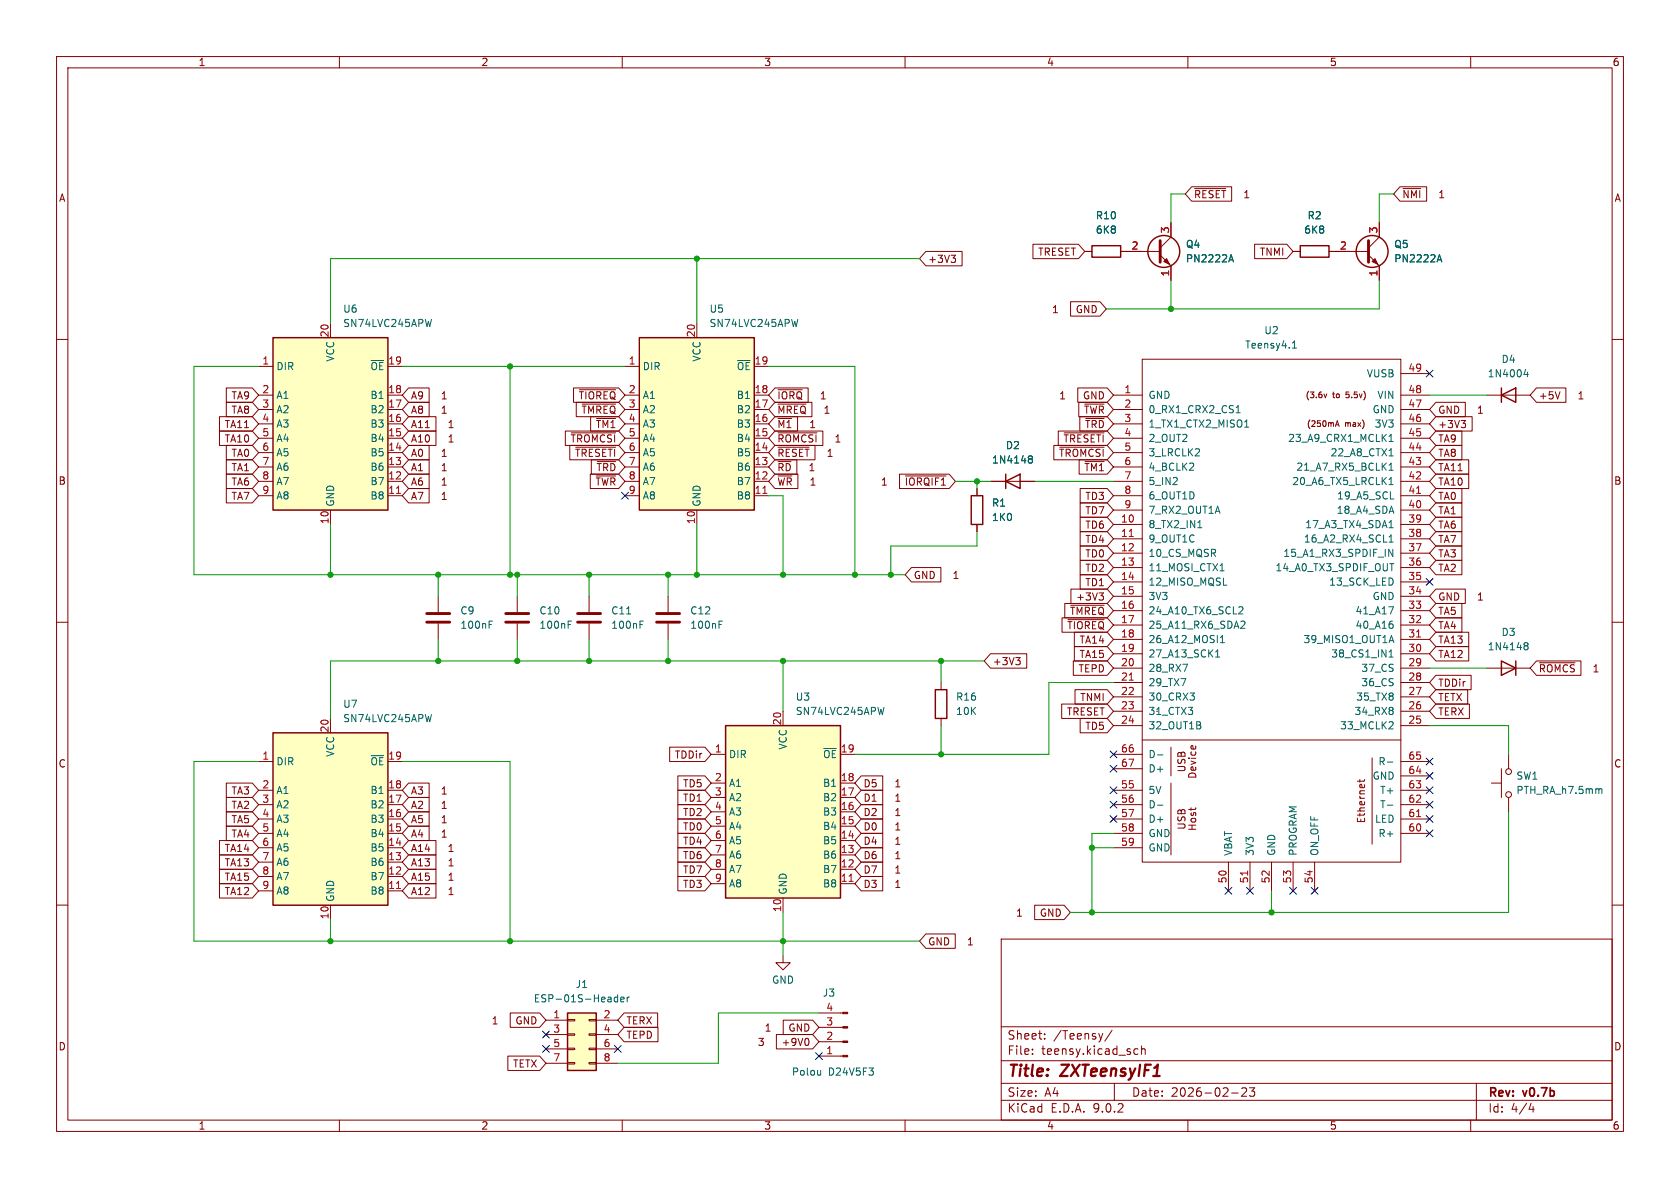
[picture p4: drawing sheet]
<svg xmlns="http://www.w3.org/2000/svg" width="297mm" height="210mm" viewBox="0 0 297 210" stroke-linecap="round" stroke-linejoin="round" font-family="sans-serif">
<g fill="none" stroke="#840000" stroke-width=".18">
<path d="M10 10h277v190h-277zM12 12h273v186h-273zM60 10v2M110 10v2M160 10v2M210 10v2M260 10v2M10 60h2M285 60h2M10 110h2M91.4 105.4v2.8M91.4 110.2v2.8"/>
<path d="M118.1 105.4v2.8M118.1 110.2v2.8M285 110h2M10 160h2M177 166h108v32h-108zM285 160h2M60 198v2M110 198v2M160 198v2M177 194.5h108M177 191.5h108M177 187.5h108"/>
<path d="M177 181.5h108M182.5 186.3v.1M182.5 185.5v.1M184.7 183.6v.1M184.7 182.8v.1M196.6 182.1l-1.3 2M197 191.5v3M200.6 186.3h.6M200.6 185.5h.6M201.8 185.5l.2-.1 .4 .1 .1 .9M201.8 184.9v1.5M210 198v2"/>
<path d="M217.7 193.2h1.2M219.5 192.4l.6-.1 .2 .1 .1 .3-.9 1.1h.9M220.9 192.3h.9l-.5 .6 .4 .1v.7l-.2 .1h-.4l-.2-.1M260 198v2M261 191.5v6.5M270.7 195l-.4 1.1h.9M271 195.6v1"/>
</g>
<path d="M89.4 108.5h4.1M89.4 110h4.1M116.1 108.5h4M116.1 110h4" fill="none" stroke="#840000" stroke-width=".51"/>
<path d="M100.4 110.4h.5M100.4 109.8h.6M127.1 110.4h.4M127.1 109.8h.6" fill="none" stroke="#006464" stroke-width=".18"/>
<path d="M128.3 128.3h20.3v30.5h-20.3z" fill="#ffffc2"/>
<path d="M265.4 69.9l2.6-1.3v2.5zM265.4 68.6v2.5M128.3 128.3h20.3v30.5h-20.3z" fill="none" stroke="#840000" stroke-width=".25"/>
<g fill="none" stroke="#840000" stroke-width=".18">
<path d="M262.9 69.9h7.6M77.5 105.4v2.8M77.5 110.2v2.8M125.7 133.4h2.6M125.7 138.4h2.6M138.4 125.7v2.6M148.6 133.4h2.5M148.6 138.4h2.5M125.7 141h2.6M125.7 143.5h2.6M125.7 146.1h2.6M125.7 148.6h2.6"/>
<path d="M125.7 151.1h2.6M125.7 153.7h2.6M125.7 156.2h2.6M138.4 158.8v2.5M148.6 141h2.5M148.6 143.5h2.5M148.6 146.1h2.5M148.6 148.6h2.5M148.6 151.1h2.5M148.6 153.7h2.5M148.6 156.2h2.5M138.4 168.9v1.3h1.3l-1.3 1.3-1.2-1.3h1.2"/>
<path d="M144.8 179.1h4.2M144.8 186.7h4.2M144.8 184.2h4.2M144.8 181.6h4.2"/>
</g>
<path d="M150.1 155.8h.7" fill="none" stroke="#a90000" stroke-width=".18"/>
<path d="M269.7 65.3l-.3 .9h.8M270 65.8v.8M86.5 110.4h.4M86.5 109.8h.6M156.3 125l-.3 1.3M145.1 189.2v.9M145.1 189.9l-.2 .2" fill="none" stroke="#006464" stroke-width=".18"/>
<path d="M75.4 108.5h4.1M75.4 110h4.1" fill="none" stroke="#840000" stroke-width=".51"/>
<g fill="#840000" stroke="#840000" stroke-width=".18">
<path d="M149 186.6h.9v.2h-.9z"/>
<path d="M149 184h.9v.3h-.9z"/>
<path d="M149 181.5h.9v.2h-.9z"/>
<path d="M149 178.9h.9v.3h-.9z"/>
</g>
<path d="M48.3 129.5h20.3v30.5h-20.3z" fill="#ffffc2"/>
<g fill="none" stroke="#840000" stroke-width=".25">
<path d="M193 43.4h5.1v2.1h-5.1zM229.9 43.4h5v2.1h-5zM265.4 116.8l2.6 1.3-2.6 1.3zM268 116.8v2.6M48.3 129.5h20.3v30.5h-20.3zM165.4 121.9h2v5.1h-2z"/>
<circle cx="205.7" cy="44.4" r="2.82"/>
</g>
<g fill="none" stroke="#840000" stroke-width=".18">
<path d="M207 39.4v2.5l-1.9 1.9M191.8 44.5h1.2M198.1 44.5h7M205.1 45.1l1.9 1.9v2.5M228.6 44.5h1.3M234.9 44.5h1.3M196.8 69.9h5.1M196.8 72.4h5.1M196.8 74.9h5.1M196.8 77.5h5.1M201.9 63.5h45.7v88.9h-45.7zM234.6 69.6l-.3 .7"/>
<path d="M236.1 75.4l.3-1 .4 1M236.2 75.1h.5M247.6 66h5.1M247.6 69.9h5.1M247.6 72.4h5.1M247.6 74.9h5.1M247.6 77.5h5.1M196.8 80h5.1M196.8 82.6h5.1M196.8 85.1h5.1M196.8 87.6h5.1M196.8 90.2h5.1"/>
<path d="M196.8 92.7h5.1M196.8 95.3h5.1M196.8 97.8h5.1M247.6 80h5.1M247.6 82.6h5.1M247.6 85.1h5.1M247.6 87.6h5.1M247.6 90.2h5.1M247.6 92.7h5.1M247.6 95.3h5.1M247.6 97.8h5.1M104.1 105.4v2.8"/>
<path d="M104.1 110.2v2.8M196.8 100.3h5.1M196.8 102.9h5.1M196.8 105.4h5.1M196.8 108h5.1M196.8 110.5h5.1M196.8 113h5.1M196.8 115.6h5.1M196.8 118.1h5.1M247.6 100.3h5.1M247.6 102.9h5.1M247.6 105.4h5.1"/>
<path d="M247.6 108h5.1M247.6 110.5h5.1M247.6 113h5.1M247.6 115.6h5.1M247.6 118.1h5.1M262.9 118.1h7.6M45.7 134.6h2.6M45.7 139.7h2.6M58.4 127v2.5M68.6 134.6h2.5M68.6 139.7h2.5M166.4 120.7v1.2"/>
<path d="M166.4 127v1.3M196.8 139.7h5.1M196.8 120.7h5.1M196.8 123.2h5.1M196.8 125.7h5.1M196.8 128.3h5.1M196.8 133.4h5.1M196.8 135.9h5.1M201.9 130.8h45.7M207 132.1v5.1M207 138.4v12.7M210.6 131.9l.3-.1 .1 .6"/>
<path d="M240.4 137.8v.5M241.2 137.8l-.1 .3h-1.1M242.6 134v15.2M247.6 134.6h5.1M247.6 139.7h5.1M247.6 120.7h5.1M247.6 123.2h5.1M247.6 125.7h5.1M247.6 128.3h5.1M247.6 137.2h5.1M45.7 142.2h2.6M45.7 144.8h2.6"/>
<path d="M45.7 147.3h2.6M45.7 149.9h2.6M45.7 152.4h2.6M45.7 154.9h2.6M45.7 157.5h2.6M68.6 142.2h2.5M68.6 144.8h2.5M68.6 147.3h2.5M68.6 149.9h2.5M68.6 152.4h2.5M68.6 154.9h2.5M68.6 157.5h2.5"/>
<path d="M196.8 142.2h5.1M196.8 144.8h5.1M196.8 147.3h5.1M196.8 149.9h5.1M217.2 152.4v5.1M221 152.4v5.1M224.8 152.4v5.1M228.6 152.4v5.1M232.4 152.4v5.1M247.6 142.2h5.1M247.6 144.8h5.1M247.6 147.3h5.1"/>
<path d="M58.4 160v2.6"/>
</g>
<path d="M199.6 94.8h.8M250.4 87.2h.8M250.4 112.6h.8M199.6 120.2h.8M70.1 157.1h.7M220.6 154v.7M250.4 144.4h.8" fill="none" stroke="#a90000" stroke-width=".18"/>
<g fill="none" stroke="#006464" stroke-width=".18">
<path d="M217.3 45.9h.6M217.6 45l.5 1.3M218.5 73h.8M218.6 72l.3-.3v1.3M220 75.5h.8M228.5 61.5h.7M228.5 60.6l.3-.3v1.2M245.6 78h.7M245.6 77.1l.3-.3v1.2M211.8 93.3h.7M245.5 97.1l.7 1.3v-1.3M245.6 93.3h.7"/>
<path d="M245.6 84.8l.3-.4v1.3M245.6 82.2l.3-.3v1.2M245.6 94.9l.3-.3v1.2M245.6 80.6h.7M245.6 83.1h.7M245.6 85.7h.7M245.6 95.8h.7M245.7 99.6h.7M245.8 88.2h.6M245.8 92.2l.1-.2v1.3M110.8 108.5h.7M113.1 110.4h.5"/>
<path d="M113.1 109.8h.6M209.1 117.4h.8l-.5 1.3M214.9 116.1h.7M214.9 115.2l.4-.3v1.2M215.7 100.9h.7M215.7 113.6h.8M215.7 112.7l.4-.4v1.3M219.2 107.3h.4l.1 .3-.7 .9h.7M219.6 109.8l.4 .1 .1 .3-.8 .9h.8M245.5 107.3h.9l-.6 1.2M245.6 116.1h.7M245.6 115.2l.3-.3v1.2"/>
<path d="M245.7 113.2h.6M246 112.3l.4 1.3M246.2 110.3l.1 .2-.1 .5M269.5 113.7l.4-.1 .2 .1v.2l-.2 .3M269.5 114.1l.2 .1M269.7 114.2h.2M269.7 114.2h-.2M269.9 114.2l.2 .2v.4l-.2 .1-.4-.1M76.3 126.3l-.3 1.3M204.6 133.4h1M245.3 134.7h.9M246.2 127.6l.1 .2-.1 .3-.7 .7h.8"/>
<path d="M204.6 142.3h1M245.3 142.3h.9"/>
</g>
<path d="M205.1 42.5v3.9M102.1 108.5h4.1M102.1 110h4.1" fill="none" stroke="#840000" stroke-width=".51"/>
<path d="M205.7 46.2l.5-.5 .6 1z" fill="#840000" stroke="#840000" stroke-width=".18"/>
<path d="M100.3 179.1h5.1v10.1h-5.1z" fill="#ffffc2"/>
<path d="M100.3 179.1h5.1v10.1h-5.1z" fill="none" stroke="#840000" stroke-width=".25"/>
<g fill="none" stroke="#840000" stroke-width=".18">
<path d="M96.5 180.3h3.8M96.5 182.9h3.8M96.5 185.4h3.8M96.5 188h3.8M100.3 180.2h1.3v.3h-1.3zM100.3 182.8h1.3v.2h-1.3zM100.3 185.3h1.3v.2h-1.3zM100.3 187.8h1.3v.3h-1.3zM104.1 180.2h1.3v.3h-1.3zM104.1 182.8h1.3v.2h-1.3zM104.1 185.3h1.3v.2h-1.3zM104.1 187.8h1.3v.3h-1.3z"/>
<path d="M105.4 180.3h3.8M105.4 182.9h3.8M105.4 185.4h3.8M105.4 188h3.8"/>
</g>
<path d="M109.2 175.8v1.3M109.2 176.3h-.4l-.2 .2 .1 .5h.5M109.7 176.7l.6-.1v-.3h-.4l-.2 .1 .1 .6h.5M110.9 176.3v.8M111.2 176.3l-.3 .2" fill="none" stroke="#006464" stroke-width=".18"/>
<path d="M48.3 59.7h20.3v30.5h-20.3z" fill="#ffffc2"/>
<path d="M48.3 59.7h20.3v30.5h-20.3z" fill="none" stroke="#840000" stroke-width=".25"/>
<g fill="none" stroke="#840000" stroke-width=".18">
<path d="M58.4 57.2v2.5M45.7 64.8h2.6M45.7 69.9h2.6M45.7 72.4h2.6M45.7 74.9h2.6M45.7 77.5h2.6M68.6 64.8h2.5M68.6 69.9h2.5M68.6 72.4h2.5M68.6 74.9h2.5M68.6 77.5h2.5M45.7 80h2.6"/>
<path d="M45.7 82.6h2.6M45.7 85.1h2.6M45.7 87.6h2.6M58.4 90.2v2.5M68.6 80h2.5M68.6 82.6h2.5M68.6 85.1h2.5M68.6 87.6h2.5"/>
</g>
<path d="M70.1 87.2h.7" fill="none" stroke="#a90000" stroke-width=".18"/>
<path d="M76.3 56.5l-.3 1.2" fill="none" stroke="#006464" stroke-width=".18"/>
<path d="M113 59.7h20.3v30.5h-20.3z" fill="#ffffc2"/>
<g fill="none" stroke="#840000" stroke-width=".25">
<path d="M113 59.7h20.3v30.5h-20.3zM171.7 87.6h2v5.1h-2zM177.8 85.1l2.5-1.3v2.6zM177.8 83.8v2.6"/>
<circle cx="242.6" cy="44.4" r="2.82"/>
</g>
<g fill="none" stroke="#840000" stroke-width=".18">
<path d="M207 39.4v2.5M210.7 33h7v2.6h-7l-1.2-1.3zM211.2 33.3h5.5M243.8 39.4v2.5l-1.9 1.9M247.5 33h4.7v2.6h-4.7l-1.1-1.3zM248 33.3h3.2M123.2 57.2v2.5M163.7 44.4h6.4v2.6h-6.4l-1.1-1.3zM168.1 45.1h.8l-.4 .5M168.7 45.6l.2 .2v.3l-.2 .3M182.6 43.2h8.1l1.1 1.3-1.1 1.2h-8.1zM189.3 53.3h5.2l1.1 1.3-1.1 1.3h-5.2z"/>
<path d="M191.8 44.5h1.2M198.1 44.5h3.8M207 47v2.5M221.8 43.2h5.7l1.1 1.3-1.1 1.2h-5.7zM228.6 44.5h1.3M234.9 44.5h7M241.9 45.1l1.9 1.9v2.5M38.8 76.2h5.8l1.1 1.3-1.1 1.2h-5.8zM38.8 73.7h5.8l1.1 1.2-1.1 1.3h-5.8zM40 68.6h4.6l1.1 1.3-1.1 1.2h-4.6zM40 71.1h4.6l1.1 1.3-1.1 1.3h-4.6zM40 78.7h4.6l1.1 1.3-1.1 1.3h-4.6z"/>
<path d="M72.2 78.7h3.7v2.6h-3.7l-1.1-1.3zM72.2 76.2h4.9v2.5h-4.9l-1.1-1.2zM72.2 68.6h3.7v2.5h-3.7l-1.1-1.2zM72.2 71.1h3.7v2.6h-3.7l-1.1-1.3zM72.2 73.7h4.9v2.5h-4.9l-1.1-1.3zM99.9 76.2h9.5l1.1 1.3-1.1 1.2h-9.5zM100.7 78.7h8.7l1.1 1.3-1.1 1.3h-8.7zM101 76.5h7.8M101.4 68.6h8l1.1 1.3-1.1 1.2h-8zM101.8 79.1h7M101.9 71.1h7.5l1.1 1.3-1.1 1.3h-7.5zM102.4 68.9h6.4"/>
<path d="M102.9 71.4h5.9M104.4 73.7h5l1.1 1.2-1.1 1.3h-5zM105.5 74h3.3M110.5 64.8h2.5M110.5 69.9h2.5M110.5 72.4h2.5M110.5 74.9h2.5M110.5 77.5h2.5M133.3 64.8h2.6M133.3 69.9h2.6M133.3 72.4h2.6M133.3 74.9h2.6"/>
<path d="M133.3 77.5h2.6M137 68.6h5.9v2.5h-5.9l-1.1-1.2zM137 73.7h4v2.5h-4l-1.1-1.3zM137 71.1h6.5v2.6h-6.5l-1.1-1.3zM137 76.2h8.5v2.5h-8.5l-1.1-1.2zM137 78.7h7.1v2.6h-7.1l-1.1-1.3zM137.5 79.1h5.5M137.5 76.5h6.9M137.5 71.4h5M137.5 68.9h4.3M186.3 78.7h9.4l1.1 1.3-1.1 1.3h-9.4zM187.1 76.2h8.6l1.1 1.3-1.1 1.2h-8.6z"/>
<path d="M187.3 79.1h7.9M188.1 76.5h7.1M190.5 68.6h5.2l1.1 1.3-1.1 1.2h-5.2zM190.7 71.1h5l1.1 1.3-1.1 1.3h-5zM190.9 73.7h4.8l1.1 1.2-1.1 1.3h-4.8zM191.8 71.4h3.4M191.9 74h3.3M253.8 76.2h4.6v2.5h-4.6l-1.1-1.2zM253.8 78.7h4.6v2.6h-4.6l-1.1-1.3zM253.8 73.7h6.5v2.5h-6.5l-1.1-1.3zM253.8 71.1h5.2v2.6h-5.2l-1.1-1.3zM258.3 74.3h.8l-.4 .5"/>
<path d="M258.9 74.8l.2 .3v.3l-.2 .2M271.6 68.6h5.2v2.5h-5.2l-1.1-1.2zM275.8 69.3l-.4 1.2M40 83.8h4.6l1.1 1.3-1.1 1.3h-4.6zM40 86.4h4.6l1.1 1.2-1.1 1.3h-4.6zM40 81.3h4.6l1.1 1.3-1.1 1.2h-4.6zM72.2 86.4h3.7v2.5h-3.7l-1.1-1.3zM72.2 81.3h3.7v2.5h-3.7l-1.1-1.2zM72.2 83.8h3.7v2.6h-3.7l-1.1-1.3zM104.4 83.8h5l1.1 1.3-1.1 1.3h-5zM104.5 81.3h4.9l1.1 1.3-1.1 1.2h-4.9zM105.4 84.1h3.4"/>
<path d="M105.6 81.6h3.2M110.5 80h2.5M110.5 82.6h2.5M110.5 85.1h2.5M110.5 87.6h2.5M123.2 90.2v2.5M133.3 80h2.6M133.3 82.6h2.6M133.3 85.1h2.6M133.3 87.6h2.6M137 81.3h3.9v2.5h-3.9l-1.1-1.2zM137 83.8h4.1v2.6h-4.1l-1.1-1.3z"/>
<path d="M159 83.8h8.8l1.1 1.3-1.1 1.3h-8.8zM160.1 84.1h7.2M172.7 86.4v1.2M172.7 92.7v1.3M175.3 85.1h7.6M190.8 81.3h4.9l1.1 1.3-1.1 1.2h-4.9zM191 88.9h4.7l1.1 1.3-1.1 1.2h-4.7zM191 91.4h4.7l1.1 1.3-1.1 1.3h-4.7zM191 86.4h4.7l1.1 1.2-1.1 1.3h-4.7zM191 94h4.7l1.1 1.3-1.1 1.2h-4.7zM191 96.5h4.7l1.1 1.3-1.1 1.3h-4.7zM191 99.1h4.7l1.1 1.2-1.1 1.3h-4.7z"/>
<path d="M191.8 81.6h3.4M253.8 88.9h4.6v2.5h-4.6l-1.1-1.2zM253.8 91.4h4.6v2.6h-4.6l-1.1-1.3zM253.8 86.4h4.6v2.5h-4.6l-1.1-1.3zM253.8 81.3h5.9v2.5h-5.9l-1.1-1.2zM253.8 83.8h5.9v2.6h-5.9l-1.1-1.3zM253.8 96.5h4.6v2.6h-4.6l-1.1-1.3zM253.8 94h4.6v2.5h-4.6l-1.1-1.2zM253.8 99.1h4.6v2.5h-4.6l-1.1-1.3zM161.1 100.3h5.2v2.6h-5.2l-1.1-1.3zM175.1 115.6h6.4v2.5h-6.4l-1.1-1.3zM179.6 116.2h.8l-.5 .5"/>
<path d="M180.1 116.7l.3 .3v.3l-.3 .2M187.8 109.2h7.9l1.1 1.3-1.1 1.3h-7.9zM188.2 106.7h7.5l1.1 1.3-1.1 1.2h-7.5zM188.8 109.5h6.4M189.3 107h5.9M189.3 104.1h6.4l1.1 1.3-1.1 1.3h-6.4zM189.7 116.8h6l1.1 1.3-1.1 1.3h-6zM189.9 114.3h5.8l1.1 1.3-1.1 1.2h-5.8zM189.9 111.8h5.8l1.1 1.2-1.1 1.3h-5.8zM191 101.6h4.7l1.1 1.3-1.1 1.2h-4.7zM194.3 104.8h.8l-.4 .5M194.8 105.3l.3 .2v.3l-.3 .3"/>
<path d="M253.8 104.1h5.2v2.6h-5.2l-1.1-1.3zM253.8 119.4h6.3v2.5h-6.3l-1.1-1.2zM253.8 109.2h4.6v2.6h-4.6l-1.1-1.3zM253.8 111.8h5.9v2.5h-5.9l-1.1-1.3zM253.8 106.7h4.6v2.5h-4.6l-1.1-1.2zM253.8 114.3h5.9v2.5h-5.9l-1.1-1.2zM271.6 116.8h7.9v2.6h-7.9l-1.1-1.3zM272.2 117.2h6.2M40 138.4h4.6l1.1 1.3-1.1 1.3h-4.6zM72.2 138.4h3.7v2.6h-3.7l-1.1-1.3zM118.4 132.1h6.2l1.1 1.3-1.1 1.2h-6.2zM119.8 139.7h4.8l1.1 1.3-1.1 1.2h-4.8z"/>
<path d="M119.8 137.2h4.8l1.1 1.2-1.1 1.3h-4.8zM152.2 137.2h3.9v2.5h-3.9l-1.1-1.3zM152.2 139.7h3.9v2.5h-3.9l-1.1-1.2zM187.7 124.5h8l1.1 1.2-1.1 1.3h-8zM190.1 121.9h5.6l1.1 1.3-1.1 1.3h-5.6zM191 127h4.7l1.1 1.3-1.1 1.2h-4.7zM253.8 121.9h5.7v2.6h-5.7l-1.1-1.3zM253.8 124.5h6v2.5h-6l-1.1-1.3zM263.7 138.4h1.7M265.4 135.9v5.1M266.7 133.4v2.5M38.8 153.7h5.8l1.1 1.2-1.1 1.3h-5.8z"/>
<path d="M38.8 156.2h5.8l1.1 1.3-1.1 1.3h-5.8zM38.8 148.6h5.8l1.1 1.3-1.1 1.2h-5.8zM38.8 151.1h5.8l1.1 1.3-1.1 1.3h-5.8zM40 141h4.6l1.1 1.2-1.1 1.3h-4.6zM40 143.5h4.6l1.1 1.3-1.1 1.3h-4.6zM40 146h4.6l1.1 1.3-1.1 1.3h-4.6zM72.2 143.5h3.7v2.6h-3.7l-1.1-1.3zM72.2 141h3.7v2.5h-3.7l-1.1-1.3zM72.2 156.2h4.9v2.6h-4.9l-1.1-1.3zM72.2 153.7h4.9v2.5h-4.9l-1.1-1.3zM72.2 148.6h4.9v2.5h-4.9l-1.1-1.2zM72.2 146h3.7v2.6h-3.7l-1.1-1.3z"/>
<path d="M72.2 151.1h4.9v2.6h-4.9l-1.1-1.3zM119.8 152.4h4.8l1.1 1.3-1.1 1.2h-4.8zM119.8 147.3h4.8l1.1 1.3-1.1 1.3h-4.8zM119.8 149.9h4.8l1.1 1.2-1.1 1.3h-4.8zM119.8 154.9h4.8l1.1 1.3-1.1 1.3h-4.8zM119.8 144.8h4.8l1.1 1.3-1.1 1.2h-4.8zM119.8 142.2h4.8l1.1 1.3-1.1 1.3h-4.8zM152.2 149.9h3.9v2.5h-3.9l-1.1-1.3zM152.2 142.2h3.9v2.6h-3.9l-1.1-1.3zM152.2 144.8h3.9v2.5h-3.9l-1.1-1.2zM152.2 154.9h3.9v2.6h-3.9l-1.1-1.3zM152.2 147.3h3.9v2.6h-3.9l-1.1-1.3z"/>
<path d="M152.2 152.4h3.9v2.5h-3.9l-1.1-1.2zM266.7 141v2.5M90.2 179.1h5.2l1.1 1.2-1.1 1.3h-5.2zM110.3 179.1h6v2.5h-6l-1.1-1.3zM163.7 165.1h5.2v2.5h-5.2l-1.1-1.2zM182.9 160h5.2l1.1 1.3-1.1 1.3h-5.2zM89.8 186.7h5.6l1.1 1.3-1.1 1.2h-5.6zM110.3 181.6h6v2.6h-6l-1.1-1.3zM137.3 182.9h6.4l1.1 1.3-1.1 1.2h-6.4zM138.5 180.3h5.2l1.1 1.3-1.1 1.3h-5.2zM142.7 183.6a.79 .79 0 0 1 0 1.2"/>
<circle cx="266.7" cy="136.4" r=".51"/>
<circle cx="266.7" cy="140.5" r=".51"/>
</g>
<path d="M134.9 87.2h.7" fill="none" stroke="#a90000" stroke-width=".18"/>
<path d="M141 56.5l-.3 1.2M217.3 45.9h.6M217.6 45l.5 1.3M254.2 45.9h.6M254.5 45l.4 1.3M181.9 81.1h.1M181.9 80.7l.4-.1 .2 .1v.2l-.2 .2M182 81.1h.3M182 81.1l-.1 .1M182.3 81.1l.2 .3v.3l-.2 .2-.4-.1M282.7 139.5h.4l.1 .8" fill="none" stroke="#006464" stroke-width=".18"/>
<path d="M241.9 42.5v3.9" fill="none" stroke="#840000" stroke-width=".51"/>
<path d="M243.1 45.7l.5 1-1-.5z" fill="#840000" stroke="#840000" stroke-width=".18"/>
<g fill="none" stroke="#009600" stroke-width=".18">
<path d="M209.5 34.3h-2.5v5.1M246.4 34.3h-2.6v5.1M123.2 45.7v11.5M162.6 45.7h-104.2v11.5M207 49.5v5.1M243.8 49.5v5.1h-48.2M45.7 64.8h-11.4v36.8h125.7M71.1 64.8h39.4M90.2 64.8v36.8M135.9 64.8h15.2v36.8M252.7 69.9h10.2M58.4 92.7v8.9"/>
<path d="M123.2 92.7v8.9M135.9 87.6h2.5v14M168.9 85.1h6.4M172.7 85.1v1.3M172.7 94v2.5h-15.2v5.1M182.9 85.1h13.9M77.5 101.6v3.8M77.5 113v3.8M91.4 101.6v3.8M91.4 113v3.8M104.1 101.6v3.8M104.1 113v3.8"/>
<path d="M118.1 101.6v3.8M118.1 113v3.8M138.4 116.8v8.9M166.4 116.8v3.9M174 116.8h-115.6v10.2M252.7 118.1h10.2M45.7 134.6h-11.4v31.8h128.3M71.1 134.6h19.1v31.8M166.4 128.3v5.1M196.8 120.7h-11.4v12.7h-34.3M252.7 128.3h14v5.1M193 149.9h3.8"/>
<path d="M196.8 147.3h-3.8v14M224.8 157.5v3.8M266.7 143.5v17.8h-77.5M58.4 162.6v3.8M138.4 161.3v7.6M144.8 179.1h-17.8v8.9h-17.8"/>
</g>
<g fill="none" stroke="#000084" stroke-width=".18">
<path d="M252.1 65.4l1.2 1.2M253.3 65.4l-1.2 1.2M109.9 87l1.2 1.2M111.1 87l-1.2 1.2M252.1 102.3l1.2 1.2M253.3 102.3l-1.2 1.2M196.2 139.1l1.3 1.2M196.2 135.3l1.3 1.2M196.2 132.7l1.3 1.3M197.5 139.1l-1.3 1.2M197.5 135.3l-1.3 1.2M197.5 132.7l-1.3 1.3"/>
<path d="M252.1 136.6l1.2 1.2M252.1 134l1.2 1.2M252.1 139.1l1.2 1.2M253.3 136.6l-1.2 1.2M253.3 134l-1.2 1.2M253.3 139.1l-1.2 1.2M196.2 144.2l1.3 1.2M196.2 141.6l1.3 1.2M197.5 144.2l-1.3 1.2M197.5 141.6l-1.3 1.2M216.6 156.9l1.2 1.2M217.8 156.9l-1.2 1.2"/>
<path d="M220.4 156.9l1.2 1.2M221.6 156.9l-1.2 1.2M228 156.9l1.2 1.2M229.2 156.9l-1.2 1.2M231.8 156.9l1.2 1.2M233 156.9l-1.2 1.2M252.1 146.7l1.2 1.2M252.1 144.2l1.2 1.2M252.1 141.6l1.2 1.2M253.3 146.7l-1.2 1.2M253.3 144.2l-1.2 1.2M253.3 141.6l-1.2 1.2"/>
<path d="M95.9 184.8l1.2 1.2M95.9 182.3l1.2 1.2M97.1 184.8l-1.2 1.2M97.1 182.3l-1.2 1.2M108.6 184.8l1.2 1.2M109.8 184.8l-1.2 1.2M144.2 186.1l1.2 1.2M145.4 186.1l-1.2 1.2"/>
</g>
<g fill="#009600" stroke="#009600" stroke-width=".18">
<circle cx="224.8" cy="161.3" r=".46"/>
<circle cx="172.7" cy="85.1" r=".46"/>
<circle cx="207" cy="54.6" r=".46"/>
<circle cx="157.5" cy="101.6" r=".46"/>
<circle cx="166.4" cy="116.8" r=".46"/>
<circle cx="138.4" cy="116.8" r=".46"/>
<circle cx="151.1" cy="101.6" r=".46"/>
<circle cx="138.4" cy="101.6" r=".46"/>
<circle cx="193" cy="149.9" r=".46"/>
<circle cx="193" cy="161.3" r=".46"/>
<circle cx="138.4" cy="166.4" r=".46"/>
<circle cx="166.4" cy="133.4" r=".46"/>
<circle cx="123.2" cy="45.7" r=".46"/>
<circle cx="123.2" cy="101.6" r=".46"/>
<circle cx="90.2" cy="166.4" r=".46"/>
<circle cx="58.4" cy="166.4" r=".46"/>
<circle cx="58.4" cy="101.6" r=".46"/>
<circle cx="77.5" cy="101.6" r=".46"/>
<circle cx="77.5" cy="116.8" r=".46"/>
<circle cx="104.1" cy="101.6" r=".46"/>
<circle cx="104.1" cy="116.8" r=".46"/>
<circle cx="90.2" cy="64.8" r=".46"/>
<circle cx="91.4" cy="116.8" r=".46"/>
<circle cx="90.2" cy="101.6" r=".46"/>
<circle cx="91.4" cy="101.6" r=".46"/>
<circle cx="118.1" cy="116.8" r=".46"/>
<circle cx="118.1" cy="101.6" r=".46"/>
</g>
<g font-size="2.8" fill="#840000">
<text x="178" y="190.9">Title:</text>
<text x="187.7" y="190.9">ZXTeensyIF1</text>
</g>
<g font-size="2.1" fill="#840000">
<text x="178" y="184">Sheet:</text>
<text x="186.2" y="184">/Teensy/</text>
<text x="178" y="186.7">File:</text>
<text x="184.1" y="186.7">teensy.kicad_sch</text>
<text x="178" y="196.9">KiCad</text>
<text x="178" y="194.1">Size:</text>
<text x="184.7" y="194.1">A4</text>
<text x="185.7" y="196.9">E.D.A.</text>
<text x="193.3" y="196.9">9.0.2</text>
<text x="200" y="194.1">Date:</text>
<text x="207" y="194.1">2026-02-23</text>
<text x="263" y="194.3">Rev:</text>
<text x="263" y="196.9">Id:</text>
<text x="267.1" y="196.9">4/4</text>
<text x="269.4" y="194.3">v0.7b</text>
</g>
<g font-size="1.8" fill="#840000">
<text x="35" y="11.9">1</text>
<text x="85" y="11.9">2</text>
<text x="135" y="11.9">3</text>
<text x="185" y="11.9">4</text>
<text x="235" y="11.9">5</text>
<text x="285" y="11.9">6</text>
<text x="10.3" y="35.9">A</text>
<text x="211" y="35.2">~{RESET} 1</text>
<text x="247.8" y="35.2">~{NMI} 1</text>
<text x="285.3" y="35.9">A</text>
<text x="164" y="46.7">+3V3</text>
<text x="183.4" y="45.4">TRESET</text>
<text x="222.6" y="45.4">TNMI</text>
<text x="185.9" y="55.6">1</text>
<text x="190.1" y="55.6">GND</text>
<text x="40.8" y="70.8">TA9</text>
<text x="72.5" y="70.8">A9</text>
<text x="77.8" y="70.8">1</text>
<text x="102.2" y="70.8">~{TIOREQ}</text>
<text x="137.3" y="70.8">~{IORQ} 1</text>
<text x="187.2" y="70.8">1</text>
<text x="191.3" y="70.8">GND</text>
<text x="271.9" y="70.8">+5V</text>
<text x="278.8" y="70.8">1</text>
<text x="39.6" y="75.9">TA11</text>
<text x="40.8" y="73.3">TA8</text>
<text x="72.5" y="73.3">A8</text>
<text x="72.5" y="75.9">A11</text>
<text x="77.8" y="73.3">1</text>
<text x="79" y="75.9">1</text>
<text x="102.7" y="73.3">~{TMREQ}</text>
<text x="105.2" y="75.9">~{TM1}</text>
<text x="137.3" y="75.9">~{M1} 1</text>
<text x="137.3" y="73.3">~{MREQ} 1</text>
<text x="191.5" y="73.3">~{TWR}</text>
<text x="191.7" y="75.9">~{TRD}</text>
<text x="254.2" y="75.9">+3V3</text>
<text x="254.2" y="73.3">GND</text>
<text x="261" y="73.3">1</text>
<text x="39.6" y="78.4">TA10</text>
<text x="40.8" y="83.5">TA1</text>
<text x="40.8" y="81">TA0</text>
<text x="72.5" y="81">A0</text>
<text x="72.5" y="83.5">A1</text>
<text x="72.5" y="78.4">A10</text>
<text x="77.8" y="81">1</text>
<text x="77.8" y="83.5">1</text>
<text x="79" y="78.4">1</text>
<text x="100.8" y="78.4">~{TROMCSI}</text>
<text x="101.5" y="81">~{TRESETI}</text>
<text x="105.4" y="83.5">~{TRD}</text>
<text x="137.3" y="83.5">~{RD} 1</text>
<text x="137.3" y="78.4">~{ROMCSI} 1</text>
<text x="137.3" y="81">~{RESET} 1</text>
<text x="187.1" y="81">~{TROMCSI}</text>
<text x="187.9" y="78.4">~{TRESETI}</text>
<text x="191.6" y="83.5">~{TM1}</text>
<text x="254.2" y="83.5">TA11</text>
<text x="254.2" y="78.4">TA9</text>
<text x="254.2" y="81">TA8</text>
<text x="10.3" y="85.9">B</text>
<text x="40.8" y="86">TA6</text>
<text x="40.8" y="88.6">TA7</text>
<text x="72.5" y="88.6">A7</text>
<text x="72.5" y="86">A6</text>
<text x="77.8" y="88.6">1</text>
<text x="77.8" y="86">1</text>
<text x="105.2" y="86">~{TWR}</text>
<text x="137.3" y="86">~{WR} 1</text>
<text x="155.6" y="86">1</text>
<text x="159.8" y="86">~{IORQIF1}</text>
<text x="191.8" y="88.6">TD3</text>
<text x="254.2" y="88.6">TA0</text>
<text x="254.2" y="86">TA10</text>
<text x="285.3" y="85.9">B</text>
<text x="191.8" y="91.1">TD7</text>
<text x="191.8" y="93.7">TD6</text>
<text x="254.2" y="91.1">TA1</text>
<text x="254.2" y="93.7">TA6</text>
<text x="191.8" y="96.2">TD4</text>
<text x="191.8" y="98.7">TD0</text>
<text x="191.8" y="101.3">TD2</text>
<text x="254.2" y="98.7">TA3</text>
<text x="254.2" y="96.2">TA7</text>
<text x="254.2" y="101.3">TA2</text>
<text x="161.4" y="102.6">GND</text>
<text x="168.3" y="102.6">1</text>
<text x="190.1" y="106.4">+3V3</text>
<text x="191.8" y="103.8">TD1</text>
<text x="254.2" y="106.4">GND</text>
<text x="261" y="106.4">1</text>
<text x="188.6" y="111.4">~{TIOREQ}</text>
<text x="189" y="108.9">~{TMREQ}</text>
<text x="190.7" y="114">TA14</text>
<text x="254.2" y="111.4">TA4</text>
<text x="254.2" y="114">TA13</text>
<text x="254.2" y="108.9">TA5</text>
<text x="175.4" y="117.8">+3V3</text>
<text x="190.6" y="119.1">TEPD</text>
<text x="190.7" y="116.5">TA15</text>
<text x="254.2" y="116.5">TA12</text>
<text x="271.9" y="119.1">~{ROMCS} 1</text>
<text x="190.9" y="124.1">TNMI</text>
<text x="254.2" y="121.6">TDDir</text>
<text x="254.2" y="124.1">TETX</text>
<text x="188.5" y="126.7">TRESET</text>
<text x="191.8" y="129.2">TD5</text>
<text x="254.2" y="126.7">TERX</text>
<text x="10.3" y="135.9">C</text>
<text x="119.2" y="134.3">TDDir</text>
<text x="209.8" y="136.6" transform="rotate(-90 209.8 136.6)">USB</text>
<text x="211.7" y="137.8" transform="rotate(-90 211.7 137.8)">Device</text>
<text x="285.3" y="135.9">C</text>
<text x="40.8" y="143.2">TA2</text>
<text x="40.8" y="140.7">TA3</text>
<text x="72.5" y="140.7">A3</text>
<text x="72.5" y="143.2">A2</text>
<text x="77.8" y="140.7">1</text>
<text x="77.8" y="143.2">1</text>
<text x="120.7" y="141.9">TD1</text>
<text x="120.7" y="139.4">TD5</text>
<text x="152.6" y="139.4">D5</text>
<text x="152.6" y="141.9">D1</text>
<text x="158" y="139.4">1</text>
<text x="158" y="141.9">1</text>
<text x="40.8" y="145.7">TA5</text>
<text x="40.8" y="148.3">TA4</text>
<text x="72.5" y="145.7">A5</text>
<text x="72.5" y="148.3">A4</text>
<text x="77.8" y="145.7">1</text>
<text x="77.8" y="148.3">1</text>
<text x="120.7" y="149.5">TD4</text>
<text x="120.7" y="147">TD0</text>
<text x="120.7" y="144.5">TD2</text>
<text x="152.6" y="144.5">D2</text>
<text x="152.6" y="147">D0</text>
<text x="152.6" y="149.5">D4</text>
<text x="158" y="144.5">1</text>
<text x="158" y="147">1</text>
<text x="158" y="149.5">1</text>
<text x="209.8" y="146.8" transform="rotate(-90 209.8 146.8)">USB</text>
<text x="211.7" y="147" transform="rotate(-90 211.7 147)">Host</text>
<text x="241.5" y="145.6" transform="rotate(-90 241.5 145.6)">Ethernet</text>
<text x="39.6" y="155.9">TA15</text>
<text x="39.6" y="150.8">TA14</text>
<text x="39.6" y="153.4">TA13</text>
<text x="72.5" y="155.9">A15</text>
<text x="72.5" y="150.8">A14</text>
<text x="72.5" y="153.4">A13</text>
<text x="79" y="155.9">1</text>
<text x="79" y="150.8">1</text>
<text x="79" y="153.4">1</text>
<text x="120.7" y="154.6">TD7</text>
<text x="120.7" y="152.1">TD6</text>
<text x="152.6" y="152.1">D6</text>
<text x="152.6" y="154.6">D7</text>
<text x="158" y="152.1">1</text>
<text x="158" y="154.6">1</text>
<text x="39.6" y="158.4">TA12</text>
<text x="72.5" y="158.4">A12</text>
<text x="79" y="158.4">1</text>
<text x="120.7" y="157.2">TD3</text>
<text x="152.6" y="157.2">D3</text>
<text x="158" y="157.2">1</text>
<text x="164" y="167.3">GND</text>
<text x="170.8" y="167.3">1</text>
<text x="179.5" y="162.2">1</text>
<text x="183.7" y="162.2">GND</text>
<text x="10.3" y="185.9">D</text>
<text x="86.8" y="181.3">1</text>
<text x="91" y="181.3">GND</text>
<text x="110.6" y="181.3">TERX</text>
<text x="110.6" y="183.8">TEPD</text>
<text x="133.9" y="185.1">3</text>
<text x="135.1" y="182.6">1</text>
<text x="138.1" y="185.1">+9V0</text>
<text x="139.3" y="182.6">GND</text>
<text x="285.3" y="185.9">D</text>
<text x="90.6" y="188.9">TETX</text>
<text x="35" y="199.9">1</text>
<text x="85" y="199.9">2</text>
<text x="135" y="199.9">3</text>
<text x="185" y="199.9">4</text>
<text x="235" y="199.9">5</text>
<text x="285" y="199.9">6</text>
</g>
<g font-size="1.8" fill="#006464">
<text x="193.6" y="39">R10</text>
<text x="193.6" y="41.5">6K8</text>
<text x="230.5" y="41.5">6K8</text>
<text x="231.1" y="39">R2</text>
<text x="209.6" y="46.6">PN2222A</text>
<text x="209.6" y="44">Q4</text>
<text x="246.4" y="46.6">PN2222A</text>
<text x="246.4" y="44">Q5</text>
<text x="60.6" y="55.5">U6</text>
<text x="60.6" y="58">SN74LVC245APW</text>
<text x="125.3" y="55.5">U5</text>
<text x="125.3" y="58">SN74LVC245APW</text>
<text x="223.4" y="59.3">U2</text>
<text x="48.8" y="65.6">DIR</text>
<text x="59.3" y="64" transform="rotate(-90 59.3 64)">VCC</text>
<text x="65.4" y="65.6">~{OE}</text>
<text x="113.5" y="65.6">DIR</text>
<text x="124.1" y="64" transform="rotate(-90 124.1 64)">VCC</text>
<text x="130.2" y="65.6">~{OE}</text>
<text x="220" y="61.8">Teensy4.1</text>
<text x="265.4" y="64.4">D4</text>
<text x="48.8" y="70.7">A1</text>
<text x="65.4" y="70.7">B1</text>
<text x="113.5" y="70.7">A1</text>
<text x="130.2" y="70.7">B1</text>
<text x="202.9" y="70.7">GND</text>
<text x="241.5" y="66.9">VUSB</text>
<text x="243.4" y="70.7">VIN</text>
<text x="262.9" y="66.9">1N4004</text>
<text x="48.8" y="73.3">A2</text>
<text x="48.8" y="75.8">A3</text>
<text x="65.4" y="73.3">B2</text>
<text x="65.4" y="75.8">B3</text>
<text x="113.5" y="73.3">A2</text>
<text x="113.5" y="75.8">A3</text>
<text x="130.2" y="73.3">B2</text>
<text x="130.2" y="75.8">B3</text>
<text x="202.9" y="73.3">0_RX1_CRX2_CS1</text>
<text x="202.9" y="75.8">1_TX1_CTX2_MISO1</text>
<text x="242.6" y="73.3">GND</text>
<text x="242.9" y="75.8">3V3</text>
<text x="48.8" y="78.3">A4</text>
<text x="48.8" y="80.9">A5</text>
<text x="48.8" y="83.4">A6</text>
<text x="65.4" y="78.3">B4</text>
<text x="65.4" y="80.9">B5</text>
<text x="65.4" y="83.4">B6</text>
<text x="113.5" y="78.3">A4</text>
<text x="113.5" y="80.9">A5</text>
<text x="113.5" y="83.4">A6</text>
<text x="130.2" y="78.3">B4</text>
<text x="130.2" y="80.9">B5</text>
<text x="130.2" y="83.4">B6</text>
<text x="175.3" y="82.1">1N4148</text>
<text x="177.7" y="79.6">D2</text>
<text x="202.9" y="80.9">3_LRCLK2</text>
<text x="202.9" y="83.4">4_BCLK2</text>
<text x="202.9" y="78.3">2_OUT2</text>
<text x="227.6" y="78.3">23_A9_CRX1_MCLK1</text>
<text x="229.1" y="83.4">21_A7_RX5_BCLK1</text>
<text x="235.1" y="80.9">22_A8_CTX1</text>
<text x="48.8" y="86">A7</text>
<text x="48.8" y="88.5">A8</text>
<text x="59.3" y="89.7" transform="rotate(-90 59.3 89.7)">GND</text>
<text x="65.4" y="86">B7</text>
<text x="65.4" y="88.5">B8</text>
<text x="113.5" y="86">A7</text>
<text x="113.5" y="88.5">A8</text>
<text x="124.1" y="89.7" transform="rotate(-90 124.1 89.7)">GND</text>
<text x="130.2" y="86">B7</text>
<text x="130.2" y="88.5">B8</text>
<text x="175.3" y="89.8">R1</text>
<text x="202.9" y="86">5_IN2</text>
<text x="202.9" y="88.5">6_OUT1D</text>
<text x="228.3" y="86">20_A6_TX5_LRCLK1</text>
<text x="236.3" y="88.5">19_A5_SCL</text>
<text x="175.3" y="92.3">1K0</text>
<text x="202.9" y="91">7_RX2_OUT1A</text>
<text x="202.9" y="93.6">8_TX2_IN1</text>
<text x="230.6" y="93.6">17_A3_TX4_SDA1</text>
<text x="236.2" y="91">18_A4_SDA</text>
<text x="202.9" y="96.1">9_OUT1C</text>
<text x="202.9" y="98.7">10_CS_MQSR</text>
<text x="202.9" y="101.2">11_MOSI_CTX1</text>
<text x="225.4" y="101.2">14_A0_TX3_SPDIF_OUT</text>
<text x="226.8" y="98.7">15_A1_RX3_SPDIF_IN</text>
<text x="230.4" y="96.1">16_A2_RX4_SCL1</text>
<text x="202.9" y="103.7">12_MISO_MQSL</text>
<text x="202.9" y="106.3">3V3</text>
<text x="234.9" y="103.7">13_SCK_LED</text>
<text x="242.6" y="106.3">GND</text>
<text x="81.3" y="108.8">C9</text>
<text x="81.3" y="111.4">100nF</text>
<text x="95.3" y="111.4">100nF</text>
<text x="95.3" y="108.8">C10</text>
<text x="108" y="111.4">100nF</text>
<text x="108" y="108.8">C11</text>
<text x="121.9" y="111.4">100nF</text>
<text x="121.9" y="108.8">C12</text>
<text x="202.9" y="108.8">24_A10_TX6_SCL2</text>
<text x="202.9" y="111.4">25_A11_RX6_SDA2</text>
<text x="202.9" y="113.9">26_A12_MOSI1</text>
<text x="230.3" y="113.9">39_MISO1_OUT1A</text>
<text x="239.5" y="108.8">41_A17</text>
<text x="239.5" y="111.4">40_A16</text>
<text x="265.4" y="112.6">D3</text>
<text x="202.9" y="116.4">27_A13_SCK1</text>
<text x="202.9" y="119">28_RX7</text>
<text x="235.2" y="116.4">38_CS1_IN1</text>
<text x="240.6" y="119">37_CS</text>
<text x="262.9" y="115.2">1N4148</text>
<text x="60.6" y="125.3">U7</text>
<text x="140.6" y="124.1">U3</text>
<text x="168.9" y="124.1">R16</text>
<text x="202.9" y="121.5">29_TX7</text>
<text x="202.9" y="124.1">30_CRX3</text>
<text x="239.7" y="124.1">35_TX8</text>
<text x="240.6" y="121.5">36_CS</text>
<text x="60.6" y="127.9">SN74LVC245APW</text>
<text x="140.6" y="126.6">SN74LVC245APW</text>
<text x="168.9" y="126.6">10K</text>
<text x="202.9" y="126.6">31_CTX3</text>
<text x="202.9" y="129.1">32_OUT1B</text>
<text x="236.8" y="129.1">33_MCLK2</text>
<text x="239.4" y="126.6">34_RX8</text>
<text x="48.8" y="135.5">DIR</text>
<text x="59.3" y="133.9" transform="rotate(-90 59.3 133.9)">VCC</text>
<text x="65.4" y="135.5">~{OE}</text>
<text x="128.8" y="134.2">DIR</text>
<text x="139.3" y="132.6" transform="rotate(-90 139.3 132.6)">VCC</text>
<text x="145.4" y="134.2">~{OE}</text>
<text x="202.9" y="134.2">D-</text>
<text x="202.9" y="136.8">D+</text>
<text x="243.6" y="135.5">R-</text>
<text x="48.8" y="140.6">A1</text>
<text x="48.8" y="143.1">A2</text>
<text x="65.4" y="140.6">B1</text>
<text x="65.4" y="143.1">B2</text>
<text x="128.8" y="139.3">A1</text>
<text x="128.8" y="141.8">A2</text>
<text x="145.4" y="139.3">B1</text>
<text x="145.4" y="141.8">B2</text>
<text x="202.9" y="140.6">5V</text>
<text x="202.9" y="143.1">D-</text>
<text x="242.6" y="138">GND</text>
<text x="243.9" y="140.6">T+</text>
<text x="243.9" y="143.1">T-</text>
<text x="268" y="140.6">PTH_RA_h7.5mm</text>
<text x="268" y="138">SW1</text>
<text x="48.8" y="145.6">A3</text>
<text x="48.8" y="148.2">A4</text>
<text x="65.4" y="145.6">B3</text>
<text x="65.4" y="148.2">B4</text>
<text x="128.8" y="144.4">A3</text>
<text x="128.8" y="146.9">A4</text>
<text x="128.8" y="149.5">A5</text>
<text x="145.4" y="144.4">B3</text>
<text x="145.4" y="146.9">B4</text>
<text x="145.4" y="149.5">B5</text>
<text x="202.9" y="145.6">D+</text>
<text x="202.9" y="148.2">GND</text>
<text x="243" y="145.6">LED</text>
<text x="243.6" y="148.2">R+</text>
<text x="48.8" y="150.7">A5</text>
<text x="48.8" y="153.3">A6</text>
<text x="48.8" y="155.8">A7</text>
<text x="65.4" y="150.7">B5</text>
<text x="65.4" y="153.3">B6</text>
<text x="65.4" y="155.8">B7</text>
<text x="128.8" y="152">A6</text>
<text x="128.8" y="154.5">A7</text>
<text x="145.4" y="152">B6</text>
<text x="145.4" y="154.5">B7</text>
<text x="202.9" y="150.7">GND</text>
<text x="218" y="151.4" transform="rotate(-90 218 151.4)">VBAT</text>
<text x="221.8" y="151.4" transform="rotate(-90 221.8 151.4)">3V3</text>
<text x="225.7" y="151.4" transform="rotate(-90 225.7 151.4)">GND</text>
<text x="229.5" y="151.4" transform="rotate(-90 229.5 151.4)">PROGRAM</text>
<text x="233.3" y="151.4" transform="rotate(-90 233.3 151.4)">ON_OFF</text>
<text x="48.8" y="158.3">A8</text>
<text x="59.3" y="159.5" transform="rotate(-90 59.3 159.5)">GND</text>
<text x="65.4" y="158.3">B8</text>
<text x="128.8" y="157.1">A8</text>
<text x="139.3" y="158.2" transform="rotate(-90 139.3 158.2)">GND</text>
<text x="145.4" y="157.1">B8</text>
<text x="94.3" y="177.4">ESP-01S-Header</text>
<text x="101.7" y="174.9">J1</text>
<text x="136.4" y="174.1">GND</text>
<text x="145.4" y="176.4">J3</text>
<text x="139.9" y="190.3">Polou</text>
<text x="146.5" y="190.3">D24V5F3</text>
</g>
<g font-size="1.8" fill="#a90000">
<text x="206.8" y="41.3" transform="rotate(-90 206.8 41.3)">3</text>
<text x="243.6" y="41.3" transform="rotate(-90 243.6 41.3)">3</text>
<text x="200" y="44.2">2</text>
<text x="236.8" y="44.2">2</text>
<text x="206.8" y="49" transform="rotate(-90 206.8 49)">1</text>
<text x="243.6" y="49" transform="rotate(-90 243.6 49)">1</text>
<text x="58.2" y="59.7" transform="rotate(-90 58.2 59.7)">20</text>
<text x="122.9" y="59.7" transform="rotate(-90 122.9 59.7)">20</text>
<text x="46.3" y="64.5">1</text>
<text x="68.5" y="64.5">19</text>
<text x="111.1" y="64.5">1</text>
<text x="133.3" y="64.5">19</text>
<text x="248.9" y="65.8">49</text>
<text x="46.3" y="69.6">2</text>
<text x="68.5" y="69.6">18</text>
<text x="111.1" y="69.6">2</text>
<text x="133.3" y="69.6">18</text>
<text x="198.7" y="69.6">1</text>
<text x="248.9" y="69.6">48</text>
<text x="46.3" y="72.1">3</text>
<text x="46.3" y="74.7">4</text>
<text x="46.3" y="77.2">5</text>
<text x="68.5" y="72.1">17</text>
<text x="68.5" y="74.7">16</text>
<text x="68.5" y="77.2">15</text>
<text x="111.1" y="72.1">3</text>
<text x="111.1" y="74.7">4</text>
<text x="111.1" y="77.2">5</text>
<text x="133.3" y="72.1">17</text>
<text x="133.3" y="74.7">16</text>
<text x="133.3" y="77.2">15</text>
<text x="198.7" y="72.1">2</text>
<text x="198.7" y="74.7">3</text>
<text x="198.7" y="77.2">4</text>
<text x="248.9" y="72.1">47</text>
<text x="248.9" y="74.7">46</text>
<text x="248.9" y="77.2">45</text>
<text x="46.3" y="79.8">6</text>
<text x="46.3" y="82.3">7</text>
<text x="68.5" y="79.8">14</text>
<text x="68.5" y="82.3">13</text>
<text x="111.1" y="79.8">6</text>
<text x="111.1" y="82.3">7</text>
<text x="133.3" y="79.8">14</text>
<text x="133.3" y="82.3">13</text>
<text x="198.7" y="79.8">5</text>
<text x="198.7" y="82.3">6</text>
<text x="248.9" y="79.8">44</text>
<text x="248.9" y="82.3">43</text>
<text x="46.3" y="84.8">8</text>
<text x="46.3" y="87.4">9</text>
<text x="68.5" y="84.8">12</text>
<text x="68.5" y="87.4">11</text>
<text x="111.1" y="84.8">8</text>
<text x="111.1" y="87.4">9</text>
<text x="133.3" y="84.8">12</text>
<text x="133.3" y="87.4">11</text>
<text x="198.7" y="84.8">7</text>
<text x="198.7" y="87.4">8</text>
<text x="198.7" y="89.9">9</text>
<text x="248.9" y="84.8">42</text>
<text x="248.9" y="87.4">41</text>
<text x="248.9" y="89.9">40</text>
<text x="58.2" y="92.8" transform="rotate(-90 58.2 92.8)">10</text>
<text x="122.9" y="92.8" transform="rotate(-90 122.9 92.8)">10</text>
<text x="198.1" y="92.5">10</text>
<text x="198.1" y="95">11</text>
<text x="248.9" y="92.5">39</text>
<text x="248.9" y="95">38</text>
<text x="198.1" y="97.5">12</text>
<text x="198.1" y="100.1">13</text>
<text x="248.9" y="97.5">37</text>
<text x="248.9" y="100.1">36</text>
<text x="198.1" y="102.6">14</text>
<text x="198.1" y="105.2">15</text>
<text x="198.1" y="107.7">16</text>
<text x="248.9" y="102.6">35</text>
<text x="248.9" y="107.7">33</text>
<text x="248.9" y="105.2">34</text>
<text x="198.1" y="110.2">17</text>
<text x="198.1" y="112.8">18</text>
<text x="248.9" y="110.2">32</text>
<text x="248.9" y="112.8">31</text>
<text x="198.1" y="115.3">19</text>
<text x="198.1" y="117.9">20</text>
<text x="248.9" y="115.3">30</text>
<text x="248.9" y="117.9">29</text>
<text x="198.1" y="120.4">21</text>
<text x="198.1" y="122.9">22</text>
<text x="198.1" y="125.5">23</text>
<text x="248.9" y="120.4">28</text>
<text x="248.9" y="122.9">27</text>
<text x="248.9" y="125.5">26</text>
<text x="58.2" y="129.6" transform="rotate(-90 58.2 129.6)">20</text>
<text x="138.2" y="128.3" transform="rotate(-90 138.2 128.3)">20</text>
<text x="198.1" y="128">24</text>
<text x="248.9" y="128">25</text>
<text x="46.3" y="134.4">1</text>
<text x="68.5" y="134.4">19</text>
<text x="126.3" y="133.1">1</text>
<text x="148.5" y="133.1">19</text>
<text x="198.1" y="133.1">66</text>
<text x="198.1" y="135.6">67</text>
<text x="248.9" y="134.4">65</text>
<text x="248.9" y="136.9">64</text>
<text x="46.3" y="139.4">2</text>
<text x="46.3" y="142">3</text>
<text x="68.5" y="139.4">18</text>
<text x="68.5" y="142">17</text>
<text x="126.3" y="138.2">2</text>
<text x="126.3" y="140.7">3</text>
<text x="126.3" y="143.3">4</text>
<text x="148.5" y="138.2">18</text>
<text x="148.5" y="140.7">17</text>
<text x="148.5" y="143.3">16</text>
<text x="198.1" y="139.4">55</text>
<text x="198.1" y="142">56</text>
<text x="248.9" y="139.4">63</text>
<text x="248.9" y="142">62</text>
<text x="46.3" y="144.5">4</text>
<text x="46.3" y="147.1">5</text>
<text x="46.3" y="149.6">6</text>
<text x="68.5" y="144.5">16</text>
<text x="68.5" y="147.1">15</text>
<text x="68.5" y="149.6">14</text>
<text x="126.3" y="145.8">5</text>
<text x="126.3" y="148.3">6</text>
<text x="148.5" y="145.8">15</text>
<text x="148.5" y="148.3">14</text>
<text x="198.1" y="144.5">57</text>
<text x="198.1" y="147.1">58</text>
<text x="198.1" y="149.6">59</text>
<text x="248.9" y="144.5">61</text>
<text x="248.9" y="147.1">60</text>
<text x="46.3" y="152.1">7</text>
<text x="46.3" y="154.7">8</text>
<text x="68.5" y="152.1">13</text>
<text x="68.5" y="154.7">12</text>
<text x="126.3" y="150.9">7</text>
<text x="126.3" y="153.4">8</text>
<text x="126.3" y="156">9</text>
<text x="148.5" y="150.9">13</text>
<text x="148.5" y="153.4">12</text>
<text x="148.5" y="156">11</text>
<text x="46.3" y="157.2">9</text>
<text x="68.5" y="157.2">11</text>
<text x="138.2" y="161.3" transform="rotate(-90 138.2 161.3)">10</text>
<text x="216.9" y="156.3" transform="rotate(-90 216.9 156.3)">50</text>
<text x="220.7" y="156.3" transform="rotate(-90 220.7 156.3)">51</text>
<text x="224.5" y="156.3" transform="rotate(-90 224.5 156.3)">52</text>
<text x="228.3" y="156.3" transform="rotate(-90 228.3 156.3)">53</text>
<text x="232.2" y="156.3" transform="rotate(-90 232.2 156.3)">54</text>
<text x="58.2" y="162.6" transform="rotate(-90 58.2 162.6)">10</text>
<text x="146" y="178.8">4</text>
<text x="97.7" y="180.1">1</text>
<text x="97.7" y="182.6">3</text>
<text x="97.7" y="185.2">5</text>
<text x="106.6" y="180.1">2</text>
<text x="106.6" y="182.6">4</text>
<text x="106.6" y="185.2">6</text>
<text x="146" y="183.9">2</text>
<text x="146" y="181.4">3</text>
<text x="97.7" y="187.7">7</text>
<text x="106.6" y="187.7">8</text>
<text x="146" y="186.4">1</text>
</g>
<g font-size="1.4" fill="#840000">
<text x="230.7" y="70.6">(3.6v</text>
<text x="235.6" y="70.6">to</text>
<text x="238.1" y="70.6">5.5v)</text>
<text x="230.9" y="75.7">(250mA</text>
<text x="237.7" y="75.7">max)</text>
</g>
</svg>
